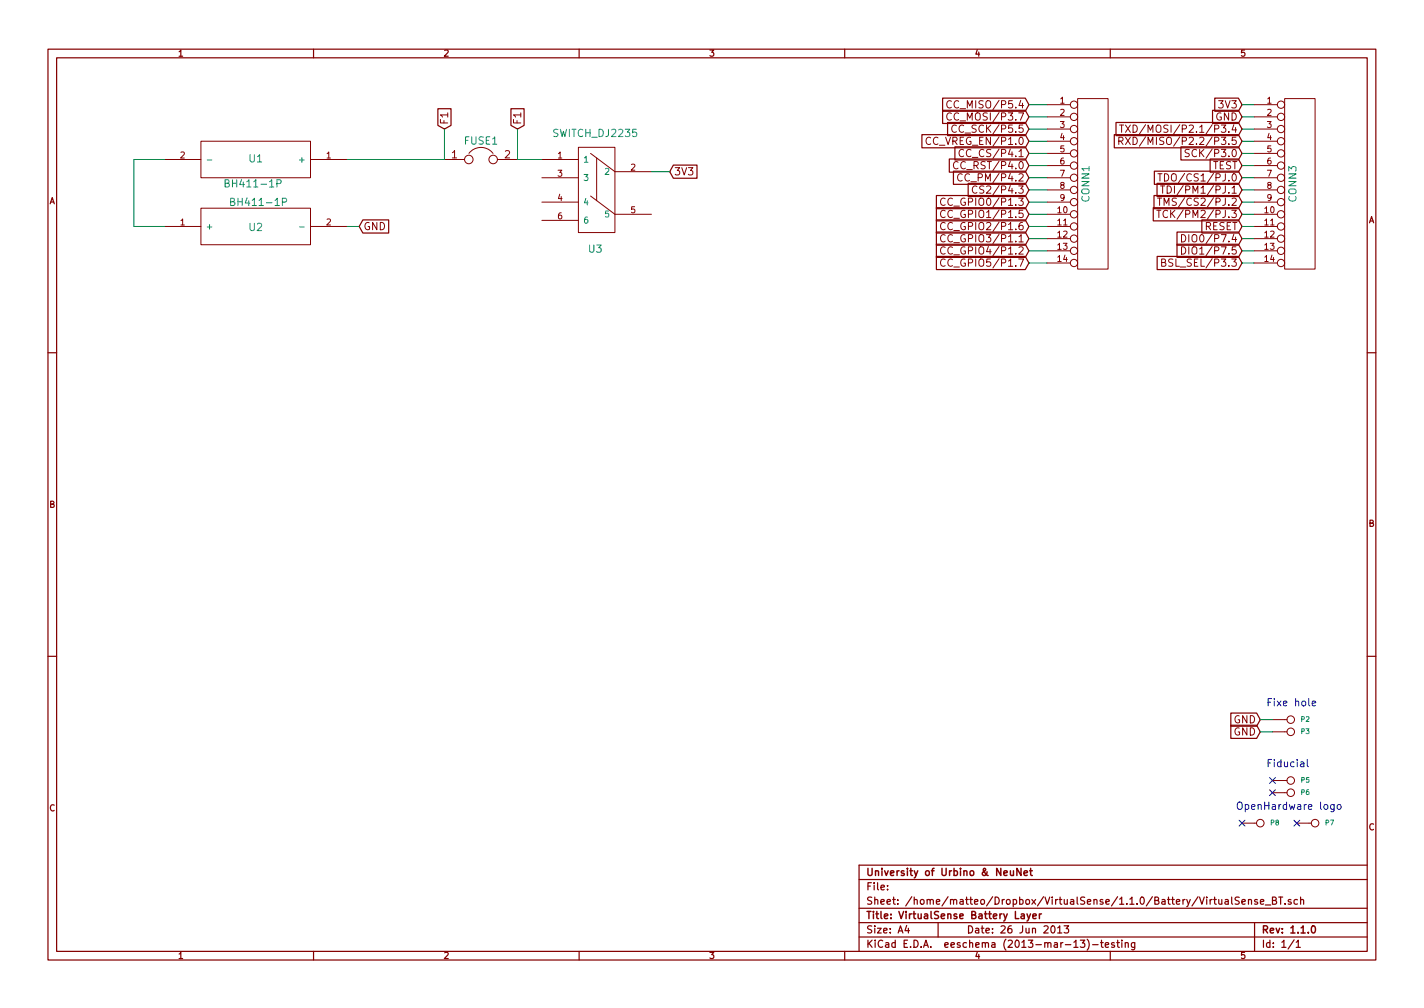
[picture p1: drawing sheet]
<svg xmlns="http://www.w3.org/2000/svg" width="297mm" height="210mm" viewBox="0 0 297 210" stroke-linecap="round" stroke-linejoin="round" font-family="sans-serif">
<g fill="none" stroke="#840000" stroke-width=".25">
<path d="M10 10.3h277v189.9h-277zM11.8 12.1h273.4v186.3h-273.4zM65.4 10.3v1.8M120.8 10.3v1.8M176.2 10.3v1.8M231.6 10.3v1.8M91.3 22.7h2.8v3.5l-1.4 .7-1.4-.7zM106.6 22.7h2.7v3.5l-1.4 .7-1.3-.7zM140.5 34.4h4.9v2.8h-4.9l-.8-1.4zM192.3 28.1h21.6l.7 1.4-.7 1.3h-21.6zM196.6 23h17.3l.7 1.4-.7 1.3h-17.3zM196.6 20.5h17.3l.7 1.3-.7 1.4h-17.3z"/>
<path d="M197.7 25.5h16.2l.7 1.4-.7 1.4h-16.2zM198 33.2h15.9l.7 1.3-.7 1.4h-15.9zM198.9 35.7h15l.7 1.4-.7 1.3h-15zM199.2 30.6h14.7l.7 1.4-.7 1.4h-14.7zM202 38.2h11.9l.7 1.4-.7 1.4h-11.9zM232.4 28.1h25.9l.8 1.4-.8 1.3h-25.9zM232.8 25.5h25.5l.8 1.4-.8 1.4h-25.5zM240.8 35.7h17.5l.8 1.4-.8 1.3h-17.5zM241.4 38.2h16.9l.8 1.4-.8 1.4h-16.9zM246.3 30.6h12l.8 1.4-.8 1.4h-12zM252.4 33.2h5.9l.8 1.3-.8 1.4h-5.9zM252.9 23h5.4l.8 1.4-.8 1.3h-5.4z"/>
<path d="M253.4 20.5h4.9l.8 1.3-.8 1.4h-4.9zM75.7 45.9h5.4v2.7h-5.4l-.8-1.4zM195.3 43.3h18.6l.7 1.4-.7 1.4h-18.6zM195.3 53.5h18.6l.7 1.4-.7 1.3h-18.6zM195.3 45.9h18.6l.7 1.3-.7 1.4h-18.6zM195.3 50.9h18.6l.7 1.4-.7 1.4h-18.6zM195.3 40.8h18.6l.7 1.4-.7 1.3h-18.6zM195.3 48.4h18.6l.7 1.4-.7 1.3h-18.6zM240.6 43.3h17.7l.8 1.4-.8 1.4h-17.7zM240.7 40.8h17.6l.8 1.4-.8 1.3h-17.6zM241.4 53.5h16.9l.8 1.4-.8 1.3h-16.9zM245.5 48.4h12.8l.8 1.4-.8 1.3h-12.8z"/>
<path d="M245.5 50.9h12.8l.8 1.4-.8 1.4h-12.8zM250.7 45.9h7.6l.8 1.3-.8 1.4h-7.6zM10 73.6h1.8M285.2 73.6h1.8M10 136.9h1.8M285.2 136.9h1.8M256.7 148.7h5.4l.8 1.4-.8 1.4h-5.4zM256.7 151.3h5.4l.8 1.3-.8 1.4h-5.4zM65.4 198.4v1.8M120.8 198.4v1.8M176.2 198.4v1.8M179.2 192.5h106"/>
<path d="M179.2 195.4h106M179.2 189.5h106M179.2 183.5h106M185.1 185.5v.1M185.1 184.7v.1M189.1 193l-.3 1.1h.9M189.5 193.6v1M195.7 192.5v2.9M219.4 193.3l.2-.2a.8 .8 0 0 1 .5 .8 .8 .8 0 0 1-.5 .7l-.4-.5zM220.6 193.5l.5-.4v1.5M220.6 194.6h.9M222 193.1h.9l-.5 .6 .4 .1v.7l-.2 .1-.6-.1"/>
<path d="M225.3 196.1h1l-.5 .6 .4 .1v.7l-.2 .1-.7-.1M226.8 195.9a1.71 1.71 0 0 1 0 2.3M227.9 197h1.2M229.6 196.6h.5M229.8 196.1v1.3l.3 .2M230.6 197.1l.7-.1-.1-.3-.4-.1-.2 .2v.7h.6M231.6 198.4v1.8M232.4 196.7l-.3-.1-.2 .2v.2l.5 .2v.3h-.5M232.9 196.6h.6M233.1 196.1v1.3l.4 .2M234 196.1v.2M234 196.6v1"/>
<path d="M234.7 196.7l.2-.1 .4 .1 .1 .9M234.7 196.6v1M236.7 196.6v1.4l-.3 .1-.3-.1M236.7 196.7l-.4-.1-.3 .3 .1 .6 .2 .1 .4-.1M254.2 187.6l.1 .9 .4 .1 .2-.1M254.9 187.6v1M255.6 187.7h.6v.9M256.2 188l-.5 .1-.2 .2 .2 .3 .5-.1M256.9 187.1v1.3l.2 .2M258.5 187.2l-.6-.1-.3 .3 .1 .3 .7 .4v.4l-.2 .1-.6-.1M259.1 188.1l.7-.1-.1-.3-.4-.1-.2 .2v.7h.6M260.4 187.8l.2-.2 .4 .1 .1 .9"/>
<path d="M260.4 187.6v1M261.7 192.5v5.9M262.3 187.7l-.4-.1-.2 .2 .1 .3 .5 .1v.3h-.6M262.9 188.1l.7-.1v-.3l-.5-.1-.2 .2 .1 .7h.6M263.9 188.8h1.2M265.4 187.8l.7-.1v-.4l-.2-.2h-.5v1.5h.6l.2-.1 .1-.4-.4-.3M266.7 187.1h.9M267.1 187.1v1.5M268.1 188.5v.1M269.3 187.7l-.4-.1-.2 .2 .1 .3 .5 .1v.3h-.6M270 196l-1.3 2M270.4 196.5l.4-.4v1.5"/>
<path d="M270.4 197.6h.8M270.6 187.7l-.4-.1-.3 .3 .1 .6 .2 .1 .4-.1M271.3 187.8l.2-.2 .4 .1v.9M271.3 187.1v1.5M285.2 180.5h-106v17.9"/>
</g>
<g fill="none" stroke="#840000" stroke-width=".3">
<path d="M210.8 181.6v.9l.4 .1 .2-.1M211.4 181.6v1M213 181.1v1.5l-.9-1.5v1.5M213 190.7h.6l.1 .9M213.6 182.1l.7-.1v-.3l-.5-.1-.2 .2 .1 .7h.6M213.7 191l-.5 .1-.2 .2 .2 .3 .5-.1M214.2 190.6l.4 1M214.8 181.6h.5M215 190.6l-.5 1.4-.3 .1M215 181.1v1.3l.3 .2M215.4 191.1l.8-.1-.1-.3-.4-.1-.3 .2 .1 .7h.6M216.8 190.6v1"/>
<path d="M217.2 190.6l-.4 .3M273.7 193.3l.2-.2a.8 .8 0 0 1 .5 .8 .8 .8 0 0 1-.5 .7l-.4-.5z"/>
</g>
<g fill="none" stroke="#840000" stroke-width=".21">
<path d="M34.3 33.3h7.6M41.9 29.5h22.9v7.6h-22.9zM64.8 33.3h7.6M92.7 33.3h4.2M97.8 32a3.2 3.2 0 0 1 5 0M103.8 33.3h4.1M113 33.3h7.6M113 37.1h7.6M120.6 30.7h7.7v17.8h-7.7zM123.2 32l5.1 3.8h7.6M124.5 32.9v8.9M194.1 28.8a.72 .72 0 0 0-1 .5 .72 .72 0 0 0 .7 .8l.3-.1"/>
<path d="M198.5 23.7a.72 .72 0 0 0-1.1 .5 .72 .72 0 0 0 .7 .9l.4-.2M198.5 21.2a.72 .72 0 0 0-1.1 .4 .72 .72 0 0 0 .7 .9l.4-.1M199.5 26.2a.72 .72 0 0 0-1 .5 .72 .72 0 0 0 .7 .9l.3-.1M199.8 33.9a.72 .72 0 0 0-1 .4 .72 .72 0 0 0 .7 .9l.3-.1M200.7 36.4a.72 .72 0 0 0-1 .5 .72 .72 0 0 0 .7 .9l.3-.2M201 31.3a.72 .72 0 0 0-1 .5 .72 .72 0 0 0 .7 .9l.3-.2M203.8 38.9a.72 .72 0 0 0-1 .5 .72 .72 0 0 0 .7 .9l.3-.1M218.4 37.1h4.9M218.4 21.8h4.9M218.4 24.4h4.9M218.4 26.9h4.9M218.4 29.5h4.9"/>
<path d="M218.4 32h4.9M218.4 34.5h4.9M218.4 39.6h4.9M224.8 20.6h6.3v35.5h-6.3zM233.4 29.4h.7l.2-.3-.1-.3-.2-.2h-.6v1.5M233.5 26.1h.9M233.8 29.4l.5 .7M234 26.1v1.5M234.8 26.1l1 1.5M234.8 28.6l1 1.5M235.8 26.1l-1 1.5M235.8 28.6l-1 1.5"/>
<path d="M236.3 26.1a.77 .77 0 0 1 .9 .7 .77 .77 0 0 1-.9 .8zM236.3 28.6a.77 .77 0 0 1 .9 .8 .77 .77 0 0 1-.9 .7zM241.5 36.2h.9M242 36.2v1.6M242.1 38.8h.9M242.5 38.8v1.5M242.9 36.2a.77 .77 0 0 1 .9 .8 .77 .77 0 0 1-.9 .8zM243.5 38.8a.77 .77 0 0 1 .9 .7 .77 .77 0 0 1-.9 .8zM248.1 31.2h-.6l-.2 .1v.4l.6 .3 .2 .4-.3 .3-.6-.1M261.6 37.1h4.8M261.6 21.8h4.8M261.6 24.4h4.8"/>
<path d="M261.6 26.9h4.8M261.6 29.5h4.8M261.6 32h4.8M261.6 34.5h4.8M261.6 39.6h4.8M268 20.6h6.3v35.5h-6.3zM34.3 47.2h7.6M41.9 43.4h22.9v7.6h-22.9zM64.8 47.2h7.6M113 42.2h7.6M113 46h7.6M123.2 40.9l5.1 3.8h7.6"/>
<path d="M197.2 44a.72 .72 0 0 0-1.1 .5 .72 .72 0 0 0 .7 .9l.4-.2M197.2 54.2a.72 .72 0 0 0-1.1 .5 .72 .72 0 0 0 .7 .8l.4-.1M197.2 46.6a.72 .72 0 0 0-1.1 .4 .72 .72 0 0 0 .7 .9l.4-.1M197.2 51.6a.72 .72 0 0 0-1.1 .5 .72 .72 0 0 0 .7 .9l.4-.1M197.2 41.5a.72 .72 0 0 0-1.1 .5 .72 .72 0 0 0 .7 .8l.4-.1M197.2 49.1a.72 .72 0 0 0-1.1 .5 .72 .72 0 0 0 .7 .9l.4-.2M218.4 47.2h4.9M218.4 42.2h4.9M218.4 44.7h4.9M218.4 49.8h4.9M218.4 52.3h4.9M218.4 54.9h4.9"/>
<path d="M241.3 43.9h.9M241.5 41.3h.8M241.7 43.9v1.5M241.9 41.3v1.5M242.3 54.8l.7-.1 .1-.2v-.3l-.8-.2v1.5h.6l.3-.2v-.3l-.4-.2M242.8 42.8v-1.5l.5 1.1 .5-1.1v1.5M243.6 44a.72 .72 0 0 0-1.1 .5 .72 .72 0 0 0 .8 .9l.3-.2M246.5 48.9a.77 .77 0 0 1 .9 .8 .77 .77 0 0 1-.9 .8zM246.5 51.5a.77 .77 0 0 1 .9 .7 .77 .77 0 0 1-.9 .8zM261.6 47.2h4.8M261.6 42.2h4.8M261.6 44.7h4.8"/>
<path d="M261.6 49.8h4.8M261.6 52.3h4.8M261.6 54.9h4.8M265.4 152.6h3.1M265.4 150.1h3.1M259.1 171.7h3M265.4 165.3h3.1M265.4 162.8h3.1M270.5 171.7h3.1"/>
<circle cx="97.8" cy="33.3" r=".89"/>
<circle cx="102.9" cy="33.3" r=".89"/>
<circle cx="224" cy="34.5" r=".76"/>
<circle cx="224" cy="21.8" r=".76"/>
<circle cx="224" cy="29.5" r=".76"/>
<circle cx="224" cy="32" r=".76"/>
<circle cx="224" cy="37.1" r=".76"/>
<circle cx="224" cy="39.6" r=".76"/>
<circle cx="224" cy="26.9" r=".76"/>
<circle cx="224" cy="24.4" r=".76"/>
<circle cx="267.2" cy="29.5" r=".76"/>
<circle cx="267.2" cy="39.6" r=".76"/>
<circle cx="267.2" cy="21.8" r=".76"/>
<circle cx="267.2" cy="26.9" r=".76"/>
<circle cx="267.2" cy="32" r=".76"/>
<circle cx="267.2" cy="37.1" r=".76"/>
<circle cx="267.2" cy="34.5" r=".76"/>
<circle cx="267.2" cy="24.4" r=".76"/>
<circle cx="224" cy="52.3" r=".76"/>
<circle cx="224" cy="54.9" r=".76"/>
<circle cx="224" cy="47.2" r=".76"/>
<circle cx="224" cy="49.8" r=".76"/>
<circle cx="224" cy="42.2" r=".76"/>
<circle cx="224" cy="44.7" r=".76"/>
<circle cx="267.2" cy="54.9" r=".76"/>
<circle cx="267.2" cy="44.7" r=".76"/>
<circle cx="267.2" cy="47.2" r=".76"/>
<circle cx="267.2" cy="52.3" r=".76"/>
<circle cx="267.2" cy="49.8" r=".76"/>
<circle cx="267.2" cy="42.2" r=".76"/>
<circle cx="269.2" cy="150.1" r=".79"/>
<circle cx="269.2" cy="152.6" r=".79"/>
<circle cx="262.9" cy="171.7" r=".79"/>
<circle cx="269.2" cy="165.3" r=".79"/>
<circle cx="269.2" cy="162.8" r=".79"/>
<circle cx="274.3" cy="171.7" r=".79"/>
</g>
<path d="M43.2 33.4h1M47 38.2l.6-.1 .2-.2-.1-.3-.7-.1v1.5h.5l.3-.1 .1-.4-.4-.3M57.8 38.3l.7-.1 .1-.2v-.4l-.3-.1h-.5v1.5M48.1 42.1l.7-.1 .1-.2-.1-.3-.7-.2v1.6h.6l.2-.2 .1-.3-.4-.3M58.9 42.2l.7-.1 .2-.2-.1-.4-.2-.2h-.6v1.6M62.5 47.3h.9" fill="none" stroke="#008484" stroke-width=".21"/>
<g fill="none" stroke="#008400" stroke-width=".21">
<path d="M34.3 33.3h-6.4v13.9h6.4M92.7 26.9v6.4h-20.3M107.9 26.9v6.4h5.1M135.9 35.8h3.8M214.6 39.6h3.8M214.6 34.5h3.8M214.6 29.5h3.8M214.6 24.4h3.8M214.6 37.1h3.8M214.6 32h3.8M214.6 26.9h3.8M214.6 21.8h3.8"/>
<path d="M259.1 39.6h2.5M259.1 34.5h2.5M259.1 29.5h2.5M259.1 24.4h2.5M259.1 37.1h2.5M259.1 32h2.5M259.1 26.9h2.5M259.1 21.8h2.5M72.4 47.2h2.5M214.6 47.2h3.8M214.6 54.9h3.8M214.6 49.8h3.8"/>
<path d="M214.6 44.7h3.8M214.6 52.3h3.8M214.6 42.2h3.8M259.1 47.2h2.5M259.1 54.9h2.5M259.1 49.8h2.5M259.1 44.7h2.5M259.1 52.3h2.5M259.1 42.2h2.5M262.9 150.1h2.5M262.9 152.6h2.5"/>
</g>
<path d="M272.7 158.4v1.3l.2 .2M273.7 146.7l.7-.1v-.3l-.5-.1-.2 .3 .1 .7h.6M278.3 167.8v1.3l-.3 .2h-.4M278.3 167.9l-.4-.1-.4 .3 .2 .7h.6M279 168l.2-.2 .5 .2v.5l-.1 .3h-.4l-.2-.1z" fill="none" stroke="#0000c2" stroke-width=".21"/>
<path d="M258.5 171.1l1.2 1.2M259.7 171.1l-1.2 1.2M264.8 162.2l1.2 1.2M264.8 164.7l1.2 1.3M266 162.2l-1.2 1.2M266 164.7l-1.2 1.3M269.9 171.1l1.2 1.2M271.1 171.1l-1.2 1.2" fill="none" stroke="#000084" stroke-width=".21"/>
<g font-size="2.1" fill="#840000">
<text x="199.1" y="22.6">CC_MISO/P5.4</text>
<text x="254.4" y="22.6">3V3</text>
<text x="93.5" y="26" transform="rotate(-90 93.5 26)">F1</text>
<text x="108.7" y="26" transform="rotate(-90 108.7 26)">F1</text>
<text x="199.1" y="25.1">CC_MOSI/P3.7</text>
<text x="200" y="27.7">CC_SCK/P5.5</text>
<text x="238" y="27.7">TXD/MOSI/P2.1/P3.4</text>
<text x="253.4" y="25.1">GND</text>
<text x="94.2" y="33">1</text>
<text x="105.3" y="33">2</text>
<text x="194.4" y="30.2">CC_VREG_EN/P1.0</text>
<text x="200.3" y="35.3">CC_RST/P4.0</text>
<text x="201.6" y="32.8">CC_CS/P4.1</text>
<text x="237.8" y="30.2">RXD/MISO/P2.2/P3.5</text>
<text x="248.7" y="32.8">SCK/P3.0</text>
<text x="252.7" y="35.3">TEST</text>
<text x="140.6" y="36.6">3V3</text>
<text x="201.3" y="37.8">CC_PM/P4.2</text>
<text x="204.6" y="40.4">CS2/P4.3</text>
<text x="244" y="37.8">TDO/CS1/PJ.0</text>
<text x="244.8" y="40.4">TDI/PM1/PJ.1</text>
<text x="198" y="45.5">CC_GPIO1/P1.5</text>
<text x="198" y="42.9">CC_GPIO0/P1.3</text>
<text x="243.9" y="45.5">TCK/PM2/PJ.3</text>
<text x="244" y="42.9">TMS/CS2/PJ.2</text>
<text x="75.8" y="48">GND</text>
<text x="198" y="48">CC_GPIO2/P1.6</text>
<text x="198" y="53.1">CC_GPIO4/P1.2</text>
<text x="198" y="50.5">CC_GPIO3/P1.1</text>
<text x="248.3" y="50.5">DIO0/P7.4</text>
<text x="248.3" y="53.1">DIO1/P7.5</text>
<text x="251.1" y="48">RESET</text>
<text x="198" y="55.6">CC_GPIO5/P1.7</text>
<text x="243.7" y="55.6">BSL_SEL/P3.3</text>
<text x="257.3" y="150.9">GND</text>
<text x="257.3" y="153.4">GND</text>
<text x="180.7" y="182.7">University of Urbino &amp; NeuNet</text>
<text x="180.7" y="185.7">File:</text>
<text x="180.7" y="188.7">Sheet: /home/matteo/Dropbox/VirtualSense/1.1.0/Battery/VirtualSense_BT.sch</text>
<text x="180.7" y="191.7">Title: VirtualSense Battery Layer</text>
<text x="180.7" y="194.7">Size: A4</text>
<text x="180.7" y="197.7">KiCad E.D.A. eeschema (2013-mar-13)-testing</text>
<text x="201.7" y="194.7">Date: 26 Jun 2013</text>
<text x="263.2" y="197.7">Id: 1/1</text>
<text x="263.2" y="194.7">Rev: 1.1.0</text>
</g>
<g font-size="2.1" fill="#008484">
<text x="115.7" y="28.6">SWITCH_DJ2235</text>
<text x="52" y="33.9">U1</text>
<text x="96.9" y="30.1">FUSE1</text>
<text x="47.8" y="39.1">BH411-1P</text>
<text x="48.9" y="42.9">BH411-1P</text>
<text x="227.3" y="42.1" transform="rotate(-90 227.3 42.1)">CONN1</text>
<text x="270.4" y="42.1" transform="rotate(-90 270.4 42.1)">CONN3</text>
<text x="52" y="48.2">U2</text>
<text x="122.8" y="52.7">U3</text>
</g>
<g font-size="2.1" fill="#0000c2">
<text x="264.2" y="147.3">Fixe hole</text>
<text x="264.2" y="160">Fiducial</text>
<text x="257.8" y="168.9">OpenHardware logo</text>
</g>
<g font-size="1.8" fill="#840000">
<text x="37.2" y="11.8">1</text>
<text x="92.6" y="11.8">2</text>
<text x="148" y="11.8">3</text>
<text x="203.4" y="11.8">4</text>
<text x="258.8" y="11.8">5</text>
<text x="221.1" y="21.6">1</text>
<text x="264.3" y="21.6">1</text>
<text x="221.1" y="24.1">2</text>
<text x="221.1" y="26.7">3</text>
<text x="221.1" y="29.2">4</text>
<text x="264.3" y="24.1">2</text>
<text x="264.3" y="26.7">3</text>
<text x="264.3" y="29.2">4</text>
<text x="37.6" y="33">2</text>
<text x="68.1" y="33">1</text>
<text x="116.4" y="33">1</text>
<text x="131.6" y="35.6">2</text>
<text x="221.1" y="31.7">5</text>
<text x="221.1" y="34.3">6</text>
<text x="264.3" y="31.7">5</text>
<text x="264.3" y="34.3">6</text>
<text x="116.4" y="36.8">3</text>
<text x="116.4" y="41.9">4</text>
<text x="221.1" y="36.8">7</text>
<text x="221.1" y="39.4">8</text>
<text x="221.1" y="41.9">9</text>
<text x="264.3" y="36.8">7</text>
<text x="264.3" y="39.4">8</text>
<text x="264.3" y="41.9">9</text>
<text x="10.3" y="42.6">A</text>
<text x="37.6" y="47">1</text>
<text x="68.1" y="47">2</text>
<text x="116.4" y="45.7">6</text>
<text x="131.6" y="44.4">5</text>
<text x="220.6" y="44.4">10</text>
<text x="220.6" y="47">11</text>
<text x="263.8" y="44.4">10</text>
<text x="263.8" y="47">11</text>
<text x="285.5" y="46.5">A</text>
<text x="220.6" y="49.5">12</text>
<text x="220.6" y="52.1">13</text>
<text x="263.8" y="49.5">12</text>
<text x="263.8" y="52.1">13</text>
<text x="220.6" y="54.6">14</text>
<text x="263.8" y="54.6">14</text>
<text x="10.3" y="105.9">B</text>
<text x="285.5" y="109.8">B</text>
<text x="10.3" y="169.2">C</text>
<text x="285.5" y="173.2">C</text>
<text x="37.2" y="200">1</text>
<text x="92.6" y="200">2</text>
<text x="148" y="200">3</text>
<text x="203.4" y="200">4</text>
<text x="258.8" y="200">5</text>
</g>
<g font-size="1.8" fill="#008484">
<text x="62.7" y="33.9">+</text>
<text x="121.7" y="33.9">1</text>
<text x="121.7" y="37.7">3</text>
<text x="126.3" y="36.4">2</text>
<text x="42.9" y="47.9">+</text>
<text x="121.7" y="42.8">4</text>
<text x="121.7" y="46.6">6</text>
<text x="126.3" y="45.3">5</text>
</g>
<g font-size="1.4" fill="#008484">
<text x="271.4" y="153.1">P3</text>
<text x="271.4" y="150.5">P2</text>
<text x="271.4" y="165.8">P6</text>
<text x="271.4" y="163.2">P5</text>
<text x="265" y="172.1">P8</text>
<text x="276.5" y="172.1">P7</text>
</g>
</svg>
